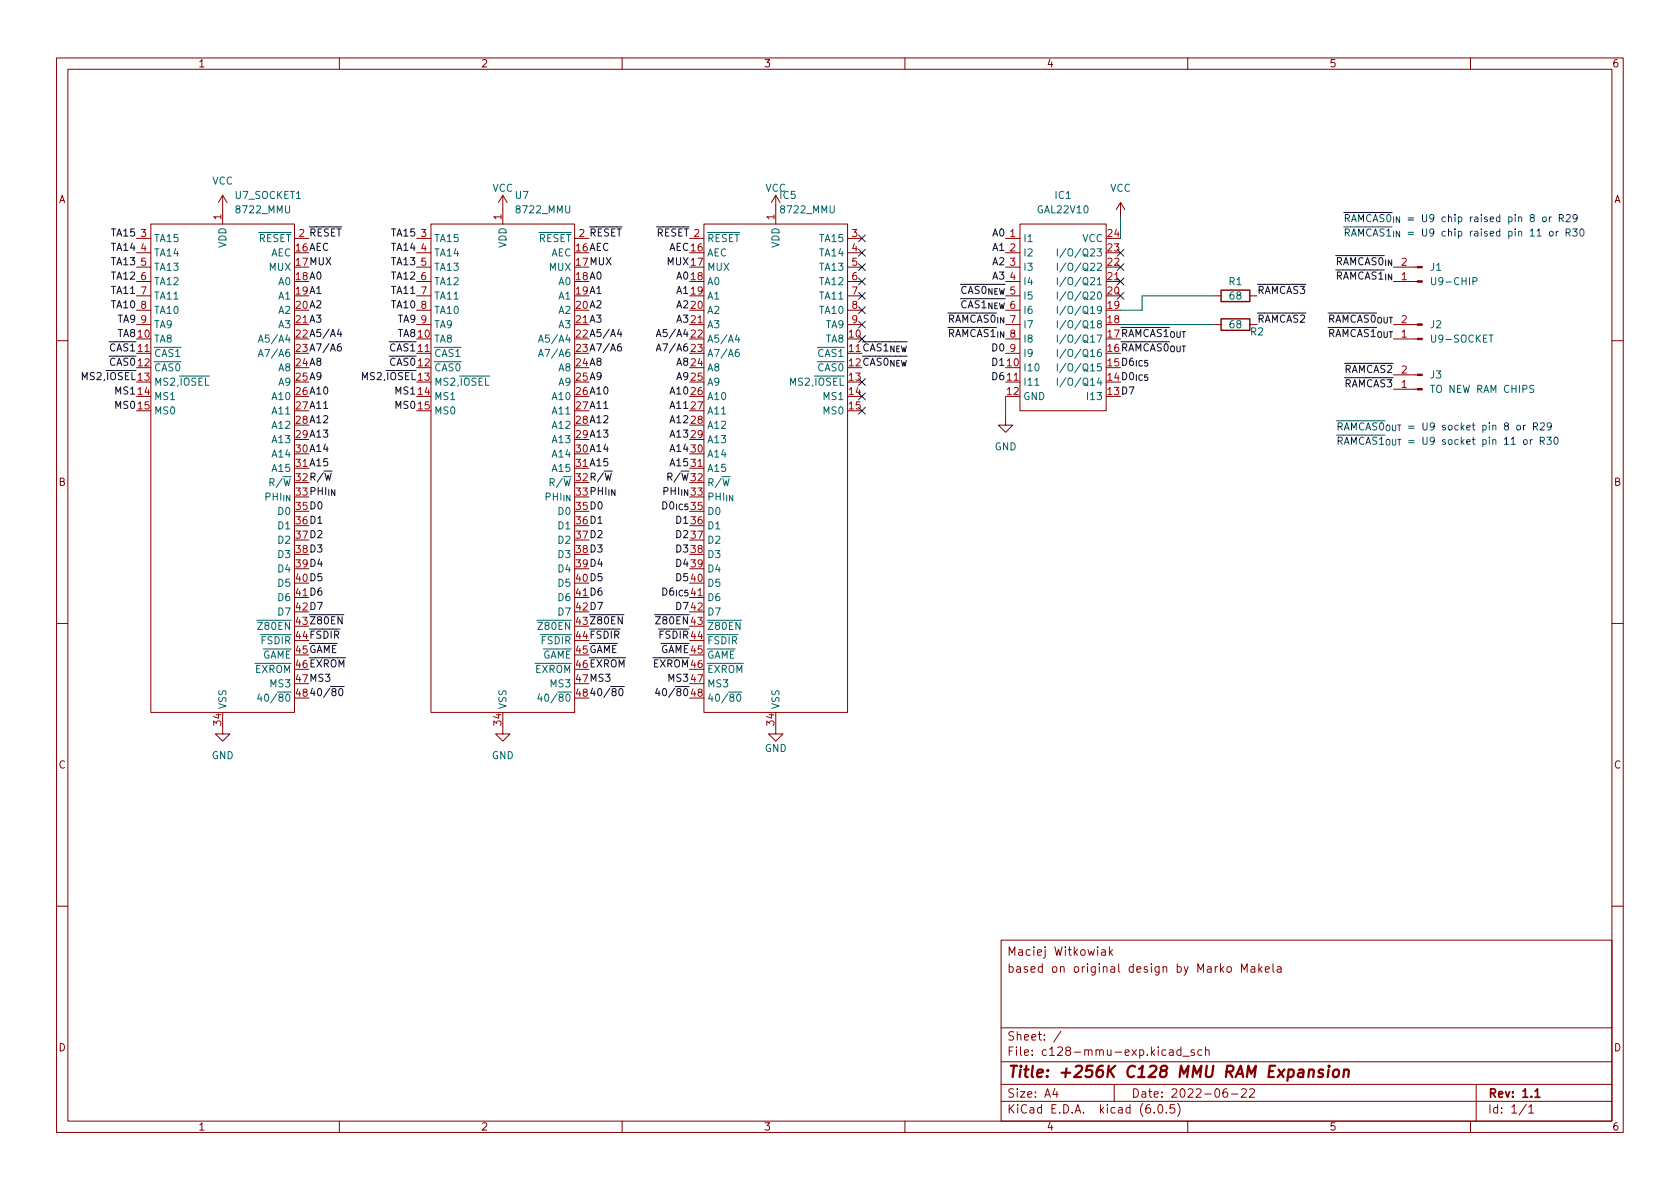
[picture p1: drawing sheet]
<svg xmlns="http://www.w3.org/2000/svg" width="297mm" height="210mm" viewBox="0 0 297 210" stroke-linecap="round" stroke-linejoin="round" font-family="sans-serif">
<g fill="none" stroke="#840000" stroke-width=".18">
<path d="M10 10.2h277v190.1h-277zM12 12.2h273v186.1h-273zM60 10.2v2M110 10.2v2M160 10.2v2M210 10.2v2M260 10.2v2M26.7 39.6h25.4v86.4h-25.4zM39.4 34.5l-.8 1.3M39.4 34.5v5.1M39.4 34.5l.7 1.3M76.2 39.6h25.4v86.4h-25.4z"/>
<path d="M88.9 34.5l-.8 1.3M88.9 34.5v5.1M88.9 34.5l.8 1.3M124.5 39.6h25.4v86.4h-25.4zM137.2 34.5l-.8 1.3M137.2 34.5v5.1M137.2 34.5l.7 1.3M180.3 39.6h15.3v33h-15.3zM198.1 35.8l-.7 1.3M198.1 35.8v2.5M198.1 35.8l.8 1.3M24.1 57.4h2.6"/>
<path d="M24.1 47.2h2.6M24.1 49.8h2.6M24.1 42.2h2.6M24.1 44.7h2.6M24.1 52.3h2.6M24.1 54.9h2.6M52.1 42.2h2.5M73.7 57.4h2.5M73.7 47.2h2.5M73.7 49.8h2.5M73.7 42.2h2.5M73.7 44.7h2.5"/>
<path d="M73.7 52.3h2.5M73.7 54.9h2.5M101.6 42.2h2.5M121.9 57.4h2.6M121.9 42.2h2.6M149.9 57.4h2.5M149.9 47.2h2.5M149.9 49.8h2.5M149.9 42.2h2.5M149.9 44.7h2.5M149.9 52.3h2.5M149.9 54.9h2.5"/>
<path d="M177.8 57.4h2.5M177.8 59.9h2.5M177.8 47.2h2.5M177.8 49.8h2.5M177.8 42.2h2.5M177.8 44.7h2.5M177.8 52.3h2.5M177.8 54.9h2.5M195.6 49.8h2.5M214.6 57.4h1.3M214.6 52.3h1.3M221 57.4h1.2"/>
<path d="M221 52.3h1.2M246.4 57.4h4.2M246.4 59.9h4.2M246.4 47.2h4.2M246.4 49.8h4.2M10 60.2h2M24.1 62.5h2.6M73.7 62.5h2.5M177.8 73.9v1.3h1.3l-1.3 1.2-1.3-1.2h1.3M177.8 62.5h2.5M177.8 67.6h2.5M246.4 66.3h4.2"/>
<path d="M246.4 68.8h4.2M285 60.2h2M121.9 82.8h2.6M10 110.2h2M121.9 105.7h2.6M285 110.2h2M39.4 128.5v1.3h1.2l-1.2 1.3-1.3-1.3h1.3M88.9 128.5v1.3h1.3l-1.3 1.3-1.3-1.3h1.3M137.2 128.5v1.3h1.2l-1.2 1.3-1.3-1.3h1.3M10 160.2h2M177 166.3h108v32h-108zM194.8 168h.6v.9"/>
<path d="M195.4 168.3l-.5 .1a.29 .29 0 0 0-.2 .2 .29 .29 0 0 0 .2 .3h.5M196.1 167.4v1.5M196.3 168.4l.4 .5M196.7 167.9l-.6 .6M219.5 171.9v-1.5l.5 1.1 .5-1.1v1.5M221.2 171h.6l.1 .9M221.9 171.3l-.5 .1a.29 .29 0 0 0-.3 .2 .29 .29 0 0 0 .3 .3h.5M222.6 170.4v1.5M222.7 171.4l.4 .5M223.1 170.9l-.5 .6M223.7 171.4l.7-.1v-.3l-.5-.1-.2 .2 .1 .8h.6M225.1 170.4v1.3l.2 .2"/>
<path d="M225.9 171h.5l.1 .9M226.5 171.3l-.5 .1a.29 .29 0 0 0-.2 .2 .29 .29 0 0 0 .2 .3h.5M285 160.2h2M60 198.3v2M110 198.3v2M160 198.3v2M177 194.8h108M177 191.8h108M177 187.8h108M177 181.8h108M186.5 192.5l-.4 1h1M186.9 193v1"/>
<path d="M187.6 182.4l-1.3 1.9M197 191.8v3M204.1 196.7v.1M204.9 195.4l.2-.1a.81 .81 0 0 1 .6 .7 .81 .81 0 0 1-.3 .8h-.2a.81 .81 0 0 1-.6-.6 .81 .81 0 0 1 .3-.8zM206.2 196.7v.1M206.8 185.7h.6v.9M207.4 186l-.5 .1a.29 .29 0 0 0-.2 .2 .29 .29 0 0 0 .2 .3h.5M207.6 195.3h-.7v.7l.2-.1 .5 .1 .1 .2-.1 .5-.2 .1-.5-.1M208.2 195.1a1.72 1.72 0 0 1 0 2.3M208.8 185.7l-.4-.1-.3 .3v.4l.1 .3h.6M208.8 185.1v1.5M209.1 186.8h1.2"/>
<path d="M210 198.3v2M211.1 185.7l-.3-.1-.2 .2v.3l.5 .1v.4h-.5M212.5 185.7l-.4-.1-.3 .3v.4l.1 .3h.6M213.1 185.8l.3-.2 .3 .1 .1 .9M213.1 185.1v1.5M216.9 192.5a.59 .59 0 0 0-.7 .7v.5l.2 .3h.4l.2-.1 .1-.5-.2-.2-.4-.1-.3 .3M217.7 193.5h1.2M219.5 192.7l.6-.2 .2 .2 .1 .3-1 1h1M220.9 192.7l.6-.2 .2 .2 .1 .3-.9 1h.9M260 198.3v2M261 191.8v6.5M269.9 195.3l-1.3 1.9"/>
<path d="M270.3 195.8l.4-.5v1.5M270.3 196.8h.9"/>
</g>
<path d="M271.4 193l.4-.5v1.5M271.4 194h.9" fill="none" stroke="#840000" stroke-width=".3"/>
<path d="M231.5 189.3a.49 .49 0 0 1 .8 .1l-.1 1.1M234 189.2a.49 .49 0 0 0-.8 .3v.2l.7 .2v.3l-.3 .3-.6-.1M234.9 189.1l-.1 1.4M235 188.5l-.1 .1 .1 .1 .1-.1-.1-.1v.2M235.8 189.3a.52 .52 0 0 1 .6-.2 .52 .52 0 0 1 .4 .4l-.1 .6a.55 .55 0 0 1-.5 .4 .55 .55 0 0 1-.5-.4zM237.7 189.3a.49 .49 0 0 1 .8 .1l-.1 1.1M237.7 189.1l-.2 1.4" fill="none" stroke="#840000" stroke-width=".4"/>
<g fill="#840000" stroke="#840000" stroke-width=".18">
<path d="M250.6 57.3h.9v.2h-.9z"/>
<path d="M250.6 59.8h.9v.3h-.9z"/>
<path d="M250.6 47.1h.9v.3h-.9z"/>
<path d="M250.6 49.7h.9v.2h-.9z"/>
<path d="M250.6 66.2h.9v.2h-.9z"/>
<path d="M250.6 68.7h.9v.3h-.9z"/>
</g>
<path d="M215.9 56.4h5.1v2h-5.1zM215.9 51.3h5.1v2h-5.1z" fill="none" stroke="#840000" stroke-width=".25"/>
<g fill="none" stroke="#006464" stroke-width=".18">
<path d="M130.3 59.2l-.3 .9h.8M130.6 59.7v.8M187 44v1.3M187 46.5v1.3M187 49.1v1.3M187 51.6v1.3M187 54.2v1.2M187 56.7v1.3M187 59.2v1.3M188.5 59.2l-1.1 1.6M188.5 56.6l-1.1 1.7M188.5 54.1l-1.1 1.6"/>
<path d="M188.5 51.6l-1.1 1.6M188.5 49l-1.1 1.7M188.5 46.5l-1.1 1.6M188.5 43.9l-1.1 1.7M45.7 60.5l.4-1.3 .4 1.3M45.7 63.1l.4-1.3 .4 1.3M45.8 60.1h.6M45.8 62.7h.6M95.2 60.5l.4-1.3 .5 1.3M95.2 63.1l.4-1.3 .5 1.3M95.3 60.1h.6M95.3 62.7h.6"/>
<path d="M130.6 61.8h-.4a.86 .86 0 0 0 0 1.3l.5-.2v-.4l-.2-.2h-.3l-.2 .2M183 68.1h.7M187 61.8v1.3M187 64.3v1.3M187 66.9v1.2M188.5 66.8l-1.1 1.6M188.5 64.3l-1.1 1.6M188.5 61.7l-1.1 1.7"/>
</g>
<path d="M59.9 58.2l-.3 .9h.8M60.3 58.7v.8M109.5 58.2l-.3 .9h.8M109.8 58.7v.8M116 59.5l.5-1.2 .4 1.2M116.2 59.2h.6M60.3 60.8l-.4 .1a.86 .86 0 0 0 0 1.2l.4-.2 .1-.4-.3-.2h-.2l-.3 .2M109.8 60.8l-.4 .1a.86 .86 0 0 0 0 1.2l.4-.2 .1-.4-.2-.2h-.3l-.2 .2M116 62.1l.5-1.3 .4 1.3M116.2 61.7h.6" fill="none" stroke="#0f0f0f" stroke-width=".18"/>
<path d="M275.7 38.6l.6-.1 .1-.1v-.3l-.7-.2v1.3M276 38.6l.4 .6M276.9 38.1l.5-.2 .2 .4-.7 .9h.7M278.8 38.5l-.2 .2h-.4l-.1-.2v-.3l.3-.3 .3 .1 .1 .2a.84 .84 0 0 1-.3 1h-.3M276.9 41.1h.6l.1-.2v-.3l-.7-.1v1.2M277.2 41.1l.4 .6M278.1 40.5h.7l-.4 .5 .4 .1v.5l-.2 .1-.5-.1M279.5 40.6l.1-.1a.68 .68 0 0 1 .5 .6 .68 .68 0 0 1-.5 .6l-.1-.1-.2-.3zM274.3 75.3l-.3 .3-.3-.1-.1-.2v-.3l.2-.2h.4l.1 .2a.84 .84 0 0 1-.4 1h-.2M274.9 77.4l.2-.1a.68 .68 0 0 1 .4 .6 .68 .68 0 0 1-.4 .7l-.2-.1-.1-.4z" fill="none" stroke="#0000c2" stroke-width=".18"/>
<path d="M198.1 38.3v3.9M198.1 57.4h16.5M214.6 52.3h-12.7v2.6h-3.8M177.8 70.1v3.8" fill="none" stroke="#009600" stroke-width=".18"/>
<g fill="none" stroke="#000084" stroke-width=".18">
<path d="M151.8 51.7l1.2 1.2M151.8 44.1l1.2 1.2M151.8 41.5l1.2 1.3M151.8 46.6l1.2 1.2M151.8 54.2l1.2 1.3M151.8 49.2l1.2 1.2M151.8 56.8l1.2 1.2M151.8 59.3l1.2 1.2M153 51.7l-1.2 1.2M153 44.1l-1.2 1.2M153 41.5l-1.2 1.3M153 46.6l-1.2 1.2"/>
<path d="M153 54.2l-1.2 1.3M153 49.2l-1.2 1.2M153 56.8l-1.2 1.2M153 59.3l-1.2 1.2M197.5 51.7l1.2 1.2M197.5 49.2l1.2 1.2M197.5 46.6l1.2 1.2M197.5 44.1l1.2 1.2M198.7 51.7l-1.2 1.2M198.7 49.2l-1.2 1.2M198.7 46.6l-1.2 1.2M198.7 44.1l-1.2 1.2"/>
<path d="M151.8 72l1.2 1.2M151.8 66.9l1.2 1.3M151.8 69.5l1.2 1.2M153 72l-1.2 1.2M153 66.9l-1.2 1.3M153 69.5l-1.2 1.2"/>
</g>
<text font-size="2.8" fill="#840000" x="178" y="190.6">Title: +256K C128 MMU RAM Expansion</text>
<g font-size="2.1" fill="#840000">
<text x="178" y="172">based on original design by Marko Makela</text>
<text x="178" y="169">Maciej Witkowiak</text>
<text x="178" y="184">Sheet: /</text>
<text x="178" y="186.7">File: c128-mmu-exp.kicad_sch</text>
<text x="178" y="196.9">KiCad E.D.A. kicad (6.0.5)</text>
<text x="178" y="194.1">Size: A4</text>
<text x="200" y="194.1">Date: 2022-06-22</text>
<text x="263" y="194.1">Rev: 1.1</text>
<text x="263" y="196.9">Id: 1/1</text>
</g>
<g font-size="1.8" fill="#840000">
<text x="35" y="11.9">1</text>
<text x="85" y="11.9">2</text>
<text x="135" y="11.9">3</text>
<text x="185" y="11.9">4</text>
<text x="235" y="11.9">5</text>
<text x="285" y="11.9">6</text>
<text x="10.3" y="35.9">A</text>
<text x="285.3" y="35.9">A</text>
<text x="10.3" y="85.9">B</text>
<text x="285.3" y="85.9">B</text>
<text x="10.3" y="135.9">C</text>
<text x="285.3" y="135.9">C</text>
<text x="10.3" y="185.9">D</text>
<text x="285.3" y="185.9">D</text>
<text x="35" y="199.9">1</text>
<text x="85" y="199.9">2</text>
<text x="135" y="199.9">3</text>
<text x="185" y="199.9">4</text>
<text x="235" y="199.9">5</text>
<text x="285" y="199.9">6</text>
</g>
<g font-size="1.8" fill="#006464">
<text x="37.5" y="32.6">VCC</text>
<text x="41.6" y="35.2">U7_SOCKET1</text>
<text x="87" y="33.9">VCC</text>
<text x="91.1" y="35.2">U7</text>
<text x="135.3" y="33.9">VCC</text>
<text x="137.9" y="35.2">IC5</text>
<text x="186.6" y="35.2">IC1</text>
<text x="196.3" y="33.9">VCC</text>
<text x="41.9" y="37.7">8722_MMU</text>
<text x="91.4" y="37.7">8722_MMU</text>
<text x="138.2" y="37.7">8722_MMU</text>
<text x="183.5" y="37.7">GAL22V10</text>
<text x="27.2" y="42.8">TA15</text>
<text x="27.2" y="45.3">TA14</text>
<text x="27.2" y="47.9">TA13</text>
<text x="40" y="43.9" transform="rotate(-90 40 43.9)">VDD</text>
<text x="44.3" y="42.8">~{RESET}</text>
<text x="47.6" y="47.9">MUX</text>
<text x="47.8" y="45.3">AEC</text>
<text x="76.7" y="42.8">TA15</text>
<text x="76.7" y="45.3">TA14</text>
<text x="76.7" y="47.9">TA13</text>
<text x="89.5" y="43.9" transform="rotate(-90 89.5 43.9)">VDD</text>
<text x="93.8" y="42.8">~{RESET}</text>
<text x="97.2" y="47.9">MUX</text>
<text x="97.4" y="45.3">AEC</text>
<text x="125" y="45.3">AEC</text>
<text x="125" y="47.9">MUX</text>
<text x="125" y="42.8">~{RESET}</text>
<text x="137.8" y="43.9" transform="rotate(-90 137.8 43.9)">VDD</text>
<text x="145" y="42.8">TA15</text>
<text x="145" y="45.3">TA14</text>
<text x="145" y="47.9">TA13</text>
<text x="180.8" y="42.8">I1</text>
<text x="180.8" y="45.3">I2</text>
<text x="180.8" y="47.9">I3</text>
<text x="188.9" y="47.9">I/O/Q22</text>
<text x="188.9" y="45.3">I/O/Q23</text>
<text x="191.3" y="42.8">VCC</text>
<text x="252.9" y="47.9">J1</text>
<text x="27.2" y="50.4">TA12</text>
<text x="27.2" y="53">TA11</text>
<text x="49.3" y="50.4">A0</text>
<text x="49.3" y="53">A1</text>
<text x="76.7" y="50.4">TA12</text>
<text x="76.7" y="53">TA11</text>
<text x="98.8" y="50.4">A0</text>
<text x="98.8" y="53">A1</text>
<text x="125" y="50.4">A0</text>
<text x="125" y="53">A1</text>
<text x="145" y="50.4">TA12</text>
<text x="145" y="53">TA11</text>
<text x="180.8" y="50.4">I4</text>
<text x="180.8" y="53">I5</text>
<text x="188.9" y="53">I/O/Q20</text>
<text x="188.9" y="50.4">I/O/Q21</text>
<text x="217.3" y="50.4">R1</text>
<text x="217.5" y="53">68</text>
<text x="253.6" y="50.4">U9-CHIP</text>
<text x="27.2" y="55.5">TA10</text>
<text x="27.2" y="58">TA9</text>
<text x="49.3" y="55.5">A2</text>
<text x="49.3" y="58">A3</text>
<text x="76.7" y="55.5">TA10</text>
<text x="76.7" y="58">TA9</text>
<text x="98.8" y="55.5">A2</text>
<text x="98.8" y="58">A3</text>
<text x="125" y="55.5">A2</text>
<text x="125" y="58">A3</text>
<text x="145" y="55.5">TA10</text>
<text x="146" y="58">TA9</text>
<text x="180.8" y="55.5">I6</text>
<text x="180.8" y="58">I7</text>
<text x="188.9" y="58">I/O/Q18</text>
<text x="188.9" y="55.5">I/O/Q19</text>
<text x="217.5" y="58">68</text>
<text x="221.1" y="59.3">R2</text>
<text x="252.9" y="58">J2</text>
<text x="27.2" y="60.6">TA8</text>
<text x="27.2" y="63.1">~{CAS1}</text>
<text x="27.2" y="65.7">~{CAS0}</text>
<text x="46.5" y="60.6">A5/A4</text>
<text x="46.5" y="63.1">A7/A6</text>
<text x="49.3" y="65.7">A8</text>
<text x="76.7" y="60.6">TA8</text>
<text x="76.7" y="63.1">~{CAS1}</text>
<text x="76.7" y="65.7">~{CAS0}</text>
<text x="96.1" y="60.6">A5/A4</text>
<text x="96.1" y="63.1">A7/A6</text>
<text x="98.8" y="65.7">A8</text>
<text x="125" y="60.6">A5/A4</text>
<text x="125" y="63.1">A7/A6</text>
<text x="125" y="65.7">A8</text>
<text x="143.3" y="63.1">~{CAS1}</text>
<text x="143.3" y="65.7">~{CAS0}</text>
<text x="146" y="60.6">TA8</text>
<text x="180.8" y="65.7">I10</text>
<text x="180.8" y="60.6">I8</text>
<text x="180.8" y="63.1">I9</text>
<text x="188.9" y="65.7">I/O/Q15</text>
<text x="188.9" y="63.1">I/O/Q16</text>
<text x="188.9" y="60.6">I/O/Q17</text>
<text x="253.4" y="60.6">U9-SOCKET</text>
<text x="27.2" y="68.2">MS2,~{IOSEL</text>
<text x="27.2" y="70.7">MS1</text>
<text x="48.3" y="70.7">A10</text>
<text x="49.3" y="68.2">A9</text>
<text x="76.7" y="68.2">MS2,~{IOSEL</text>
<text x="76.7" y="70.7">MS1</text>
<text x="97.8" y="70.7">A10</text>
<text x="98.8" y="68.2">A9</text>
<text x="125" y="68.2">A9</text>
<text x="125" y="70.7">A10</text>
<text x="139.2" y="68.2">MS2,~{IOSEL</text>
<text x="145.7" y="70.7">MS1</text>
<text x="180.8" y="68.2">I11</text>
<text x="180.8" y="70.7">GND</text>
<text x="188.9" y="68.2">I/O/Q14</text>
<text x="192.6" y="70.7">I13</text>
<text x="252.9" y="66.9">J3</text>
<text x="253.4" y="69.5">TO NEW RAM CHIPS</text>
<text x="27.2" y="73.3">MS0</text>
<text x="48.3" y="73.3">A11</text>
<text x="48.3" y="75.8">A12</text>
<text x="76.7" y="73.3">MS0</text>
<text x="97.8" y="73.3">A11</text>
<text x="97.8" y="75.8">A12</text>
<text x="125" y="73.3">A11</text>
<text x="125" y="75.8">A12</text>
<text x="145.7" y="73.3">MS0</text>
<text x="48.3" y="78.4">A13</text>
<text x="48.3" y="80.9">A14</text>
<text x="48.3" y="83.4">A15</text>
<text x="97.8" y="78.4">A13</text>
<text x="97.8" y="80.9">A14</text>
<text x="97.8" y="83.4">A15</text>
<text x="125" y="78.4">A13</text>
<text x="125" y="80.9">A14</text>
<text x="125" y="83.4">A15</text>
<text x="175.8" y="79.6">GND</text>
<text x="44.5" y="88.5">PHI_{IN}</text>
<text x="46.7" y="86">R/~{W}</text>
<text x="94" y="88.5">PHI_{IN}</text>
<text x="96.3" y="86">R/~{W}</text>
<text x="125" y="86">R/~{W}</text>
<text x="125" y="88.5">PHI_{IN}</text>
<text x="49.3" y="91.1">D0</text>
<text x="49.3" y="93.6">D1</text>
<text x="98.8" y="91.1">D0</text>
<text x="98.8" y="93.6">D1</text>
<text x="125" y="91.1">D0</text>
<text x="125" y="93.6">D1</text>
<text x="49.3" y="96.1">D2</text>
<text x="49.3" y="98.7">D3</text>
<text x="49.3" y="101.2">D4</text>
<text x="98.8" y="96.1">D2</text>
<text x="98.8" y="98.7">D3</text>
<text x="98.8" y="101.2">D4</text>
<text x="125" y="96.1">D2</text>
<text x="125" y="98.7">D3</text>
<text x="125" y="101.2">D4</text>
<text x="49.3" y="103.8">D5</text>
<text x="49.3" y="106.3">D6</text>
<text x="98.8" y="103.8">D5</text>
<text x="98.8" y="106.3">D6</text>
<text x="125" y="103.8">D5</text>
<text x="125" y="106.3">D6</text>
<text x="44.7" y="111.4">~{Z80EN}</text>
<text x="44.9" y="113.9">~{FSDIR}</text>
<text x="49.3" y="108.8">D7</text>
<text x="94.2" y="111.4">~{Z80EN}</text>
<text x="94.4" y="113.9">~{FSDIR}</text>
<text x="98.8" y="108.8">D7</text>
<text x="125" y="108.8">D7</text>
<text x="125" y="111.4">~{Z80EN}</text>
<text x="125" y="113.9">~{FSDIR}</text>
<text x="43.7" y="119">~{EXROM}</text>
<text x="44.9" y="116.5">~{GAME}</text>
<text x="93.2" y="119">~{EXROM}</text>
<text x="94.4" y="116.5">~{GAME}</text>
<text x="125" y="116.5">~{GAME}</text>
<text x="125" y="119">~{EXROM}</text>
<text x="40" y="125.5" transform="rotate(-90 40 125.5)">VSS</text>
<text x="45.8" y="124.1">40/~{80}</text>
<text x="47.9" y="121.5">MS3</text>
<text x="89.5" y="125.5" transform="rotate(-90 89.5 125.5)">VSS</text>
<text x="95.3" y="124.1">40/~{80}</text>
<text x="97.5" y="121.5">MS3</text>
<text x="125" y="121.5">MS3</text>
<text x="125" y="124.1">40/~{80}</text>
<text x="137.8" y="125.5" transform="rotate(-90 137.8 125.5)">VSS</text>
<text x="37.4" y="134.2">GND</text>
<text x="86.9" y="134.2">GND</text>
<text x="135.2" y="133">GND</text>
</g>
<g font-size="1.8" fill="#0f0f0f">
<text x="19.8" y="41.8">TA15</text>
<text x="52.8" y="41.9">2 ~{RESET}</text>
<text x="69.3" y="41.8">TA15</text>
<text x="102.4" y="41.9">2 ~{RESET}</text>
<text x="114.6" y="41.8">~{RESET}2</text>
<text x="175.5" y="41.8">A0</text>
<text x="19.8" y="46.9">TA13</text>
<text x="19.8" y="44.3">TA14</text>
<text x="52.4" y="44.4">16AEC</text>
<text x="52.4" y="47">17MUX</text>
<text x="69.3" y="46.9">TA13</text>
<text x="69.3" y="44.3">TA14</text>
<text x="101.9" y="44.4">16AEC</text>
<text x="101.9" y="47">17MUX</text>
<text x="118" y="46.9">MUX17</text>
<text x="118.2" y="44.3">AEC 16</text>
<text x="175.5" y="44.3">A1</text>
<text x="175.5" y="46.9">A2</text>
<text x="232.1" y="46.9">~{RAMCAS0}_{IN} 2</text>
<text x="19.8" y="49.4">TA12</text>
<text x="19.8" y="52">TA11</text>
<text x="52.4" y="49.5">18A0</text>
<text x="52.4" y="52.1">19A1</text>
<text x="69.3" y="49.4">TA12</text>
<text x="69.3" y="52">TA11</text>
<text x="101.9" y="49.5">18A0</text>
<text x="101.9" y="52.1">19A1</text>
<text x="119.7" y="49.4">A0</text>
<text x="119.7" y="52">A1</text>
<text x="165.2" y="52">~{CAS0_{NEW}}5</text>
<text x="175.5" y="49.4">A3</text>
<text x="222.2" y="52">~{RAMCAS3}</text>
<text x="232.1" y="49.4">~{RAMCAS1}_{IN} 1</text>
<text x="19.8" y="54.5">TA10</text>
<text x="20.8" y="59.6">TA8</text>
<text x="20.8" y="57">TA9</text>
<text x="52.4" y="54.6">20A2</text>
<text x="52.4" y="57.1">21A3</text>
<text x="52.4" y="59.7">22A5/A4</text>
<text x="69.3" y="54.5">TA10</text>
<text x="70.3" y="57">TA9</text>
<text x="70.3" y="59.6">TA8</text>
<text x="101.9" y="54.6">20A2</text>
<text x="101.9" y="57.1">21A3</text>
<text x="101.9" y="59.7">22A5/A4</text>
<text x="116.9" y="59.6">A5/A4</text>
<text x="119.7" y="57">A3</text>
<text x="119.7" y="54.5">A2</text>
<text x="163.6" y="59.6">~{RAMCAS1}_{IN} 8</text>
<text x="163.6" y="57">~{RAMCAS0}_{IN} 7</text>
<text x="165.2" y="54.5">~{CAS1_{NEW}}6</text>
<text x="195.9" y="59.7">17~{RAMCAS1}_{OUT}</text>
<text x="222.2" y="57">~{RAMCAS2}</text>
<text x="230.2" y="59.6">~{RAMCAS1}_{OUT} 1</text>
<text x="230.2" y="57">~{RAMCAS0}_{OUT} 2</text>
<text x="18" y="64.7">~{CAS0}12</text>
<text x="18" y="62.1">~{CAS1}11</text>
<text x="52.4" y="62.2">23A7/A6</text>
<text x="52.4" y="64.8">24A8</text>
<text x="67.6" y="64.7">~{CAS0}12</text>
<text x="67.6" y="62.1">~{CAS1}11</text>
<text x="101.9" y="62.2">23A7/A6</text>
<text x="101.9" y="64.8">24A8</text>
<text x="116.9" y="62.1">A7/A6</text>
<text x="119.7" y="64.7">A8</text>
<text x="150.1" y="62.2">11~{CAS1_{NEW}}</text>
<text x="150.1" y="64.8">12~{CAS0_{NEW}}</text>
<text x="175.5" y="62.1">D0</text>
<text x="175.5" y="64.7">D110</text>
<text x="195.9" y="64.8">15D6_{IC5}</text>
<text x="195.9" y="62.2">16~{RAMCAS0}_{OUT}</text>
<text x="236.3" y="65.9">~{RAMCAS2} 2</text>
<text x="13.3" y="67.2">MS2,~{IOSEL}13</text>
<text x="20.5" y="69.7">MS114</text>
<text x="52.4" y="67.3">25A9</text>
<text x="52.4" y="69.8">26A10</text>
<text x="62.8" y="67.2">MS2,~{IOSEL}13</text>
<text x="70" y="69.7">MS114</text>
<text x="101.9" y="67.3">25A9</text>
<text x="101.9" y="69.8">26A10</text>
<text x="118.7" y="69.7">A10</text>
<text x="119.7" y="67.2">A9</text>
<text x="175.5" y="67.2">D611</text>
<text x="195.9" y="69.8">13D7</text>
<text x="195.9" y="67.3">14D0_{IC5}</text>
<text x="236.3" y="68.5">~{RAMCAS3} 1</text>
<text x="20.5" y="72.3">MS015</text>
<text x="52.4" y="72.4">27A11</text>
<text x="52.4" y="74.9">28A12</text>
<text x="52.4" y="77.5">29A13</text>
<text x="70" y="72.3">MS015</text>
<text x="101.9" y="72.4">27A11</text>
<text x="101.9" y="74.9">28A12</text>
<text x="101.9" y="77.5">29A13</text>
<text x="118.7" y="72.3">A11</text>
<text x="118.7" y="74.8">A12</text>
<text x="118.7" y="77.4">A13</text>
<text x="52.4" y="80">30A14</text>
<text x="52.4" y="82.5">31A15</text>
<text x="101.9" y="80">30A14</text>
<text x="101.9" y="82.5">31A15</text>
<text x="118.7" y="79.9">A14</text>
<text x="118.7" y="82.4">A15</text>
<text x="52.4" y="85.1">32R/~{W}</text>
<text x="52.4" y="87.6">33PHI_{IN}</text>
<text x="101.9" y="85.1">32R/~{W}</text>
<text x="101.9" y="87.6">33PHI_{IN}</text>
<text x="114.8" y="87.5">PHI_{IN} 33</text>
<text x="117.1" y="85">R/~{W}32</text>
<text x="52.4" y="90.2">35D0</text>
<text x="52.4" y="92.7">36D1</text>
<text x="52.4" y="95.2">37D2</text>
<text x="101.9" y="90.2">35D0</text>
<text x="101.9" y="92.7">36D1</text>
<text x="101.9" y="95.2">37D2</text>
<text x="114.5" y="90.1">D0_{IC5} 35</text>
<text x="119.7" y="92.6">D136</text>
<text x="119.7" y="95.1">D237</text>
<text x="52.4" y="97.8">38D3</text>
<text x="52.4" y="100.3">39D4</text>
<text x="101.9" y="97.8">38D3</text>
<text x="101.9" y="100.3">39D4</text>
<text x="119.7" y="97.7">D338</text>
<text x="119.7" y="100.2">D439</text>
<text x="52.4" y="102.9">40D5</text>
<text x="52.4" y="105.4">41D6</text>
<text x="52.4" y="107.9">42D7</text>
<text x="101.9" y="102.9">40D5</text>
<text x="101.9" y="105.4">41D6</text>
<text x="101.9" y="107.9">42D7</text>
<text x="114.5" y="105.3">D6_{IC5} 41</text>
<text x="119.7" y="107.8">D742</text>
<text x="119.7" y="102.8">D540</text>
<text x="52.4" y="110.5">43~{Z80EN}</text>
<text x="52.4" y="113">44~{FSDIR}</text>
<text x="101.9" y="110.5">43~{Z80EN}</text>
<text x="101.9" y="113">44~{FSDIR}</text>
<text x="115" y="110.4">~{Z80EN}43</text>
<text x="115.2" y="112.9">~{FSDIR}44</text>
<text x="52.4" y="115.6">45~{GAME}</text>
<text x="52.4" y="118.1">46~{EXROM}</text>
<text x="101.9" y="115.6">45~{GAME}</text>
<text x="101.9" y="118.1">46~{EXROM} ~{EXROM}46</text>
<text x="115.2" y="115.5">~{GAME}45</text>
<text x="52.4" y="120.6">47MS3</text>
<text x="52.4" y="123.2">4840/~{80}</text>
<text x="101.9" y="120.6">47MS3</text>
<text x="101.9" y="123.2">4840/~{80}</text>
<text x="116.1" y="123.1">40/~{80}48</text>
<text x="118.3" y="120.5">MS347</text>
</g>
<g font-size="1.8" fill="#a90000">
<text x="24.9" y="41.9">3</text>
<text x="39.1" y="38.8" transform="rotate(-90 39.1 38.8)">1</text>
<text x="74.4" y="41.9">3</text>
<text x="88.6" y="38.8" transform="rotate(-90 88.6 38.8)">1</text>
<text x="136.9" y="38.8" transform="rotate(-90 136.9 38.8)">1</text>
<text x="150.6" y="41.9">3</text>
<text x="178.6" y="41.9">1</text>
<text x="195.9" y="41.9">24</text>
<text x="24.9" y="44.4">4</text>
<text x="24.9" y="47">5</text>
<text x="74.4" y="44.4">4</text>
<text x="74.4" y="47">5</text>
<text x="150.6" y="44.4">4</text>
<text x="150.6" y="47">5</text>
<text x="178.6" y="44.4">2</text>
<text x="178.6" y="47">3</text>
<text x="195.9" y="47">22</text>
<text x="195.9" y="44.4">23</text>
<text x="24.9" y="49.5">6</text>
<text x="24.9" y="52.1">7</text>
<text x="74.4" y="49.5">6</text>
<text x="74.4" y="52.1">7</text>
<text x="122.2" y="49.5">18</text>
<text x="122.2" y="52.1">19</text>
<text x="150.6" y="49.5">6</text>
<text x="150.6" y="52.1">7</text>
<text x="178.6" y="49.5">4</text>
<text x="195.9" y="52.1">20</text>
<text x="195.9" y="49.5">21</text>
<text x="24.4" y="59.7">10</text>
<text x="24.9" y="54.6">8</text>
<text x="24.9" y="57.1">9</text>
<text x="73.9" y="59.7">10</text>
<text x="74.4" y="54.6">8</text>
<text x="74.4" y="57.1">9</text>
<text x="122.2" y="54.6">20</text>
<text x="122.2" y="57.1">21</text>
<text x="122.2" y="59.7">22</text>
<text x="150.1" y="59.7">10</text>
<text x="150.6" y="54.6">8</text>
<text x="150.6" y="57.1">9</text>
<text x="195.9" y="57.1">18</text>
<text x="195.9" y="54.6">19</text>
<text x="122.2" y="62.2">23</text>
<text x="122.2" y="64.8">24</text>
<text x="178.6" y="62.2">9</text>
<text x="122.2" y="67.3">25</text>
<text x="122.2" y="69.8">26</text>
<text x="150.1" y="67.3">13</text>
<text x="150.1" y="69.8">14</text>
<text x="178.1" y="69.8">12</text>
<text x="122.2" y="72.4">27</text>
<text x="122.2" y="74.9">28</text>
<text x="122.2" y="77.5">29</text>
<text x="150.1" y="72.4">15</text>
<text x="122.2" y="80">30</text>
<text x="122.2" y="82.5">31</text>
<text x="39.1" y="128.2" transform="rotate(-90 39.1 128.2)">34</text>
<text x="88.6" y="128.2" transform="rotate(-90 88.6 128.2)">34</text>
<text x="136.9" y="128.2" transform="rotate(-90 136.9 128.2)">34</text>
</g>
<g font-size="1.8" fill="#0000c2">
<text x="237.5" y="41.8">~{RAMCAS1}_{IN} = U9 chip raised pin 11 or R30</text>
<text x="237.5" y="39.3">~{RAMCAS0}_{IN} = U9 chip raised pin 8 or R29</text>
<text x="236.2" y="76.1">~{RAMCAS0}_{OUT} = U9 socket pin 8 or R29</text>
<text x="236.2" y="78.6">~{RAMCAS1}_{OUT} = U9 socket pin 11 or R30</text>
</g>
</svg>
